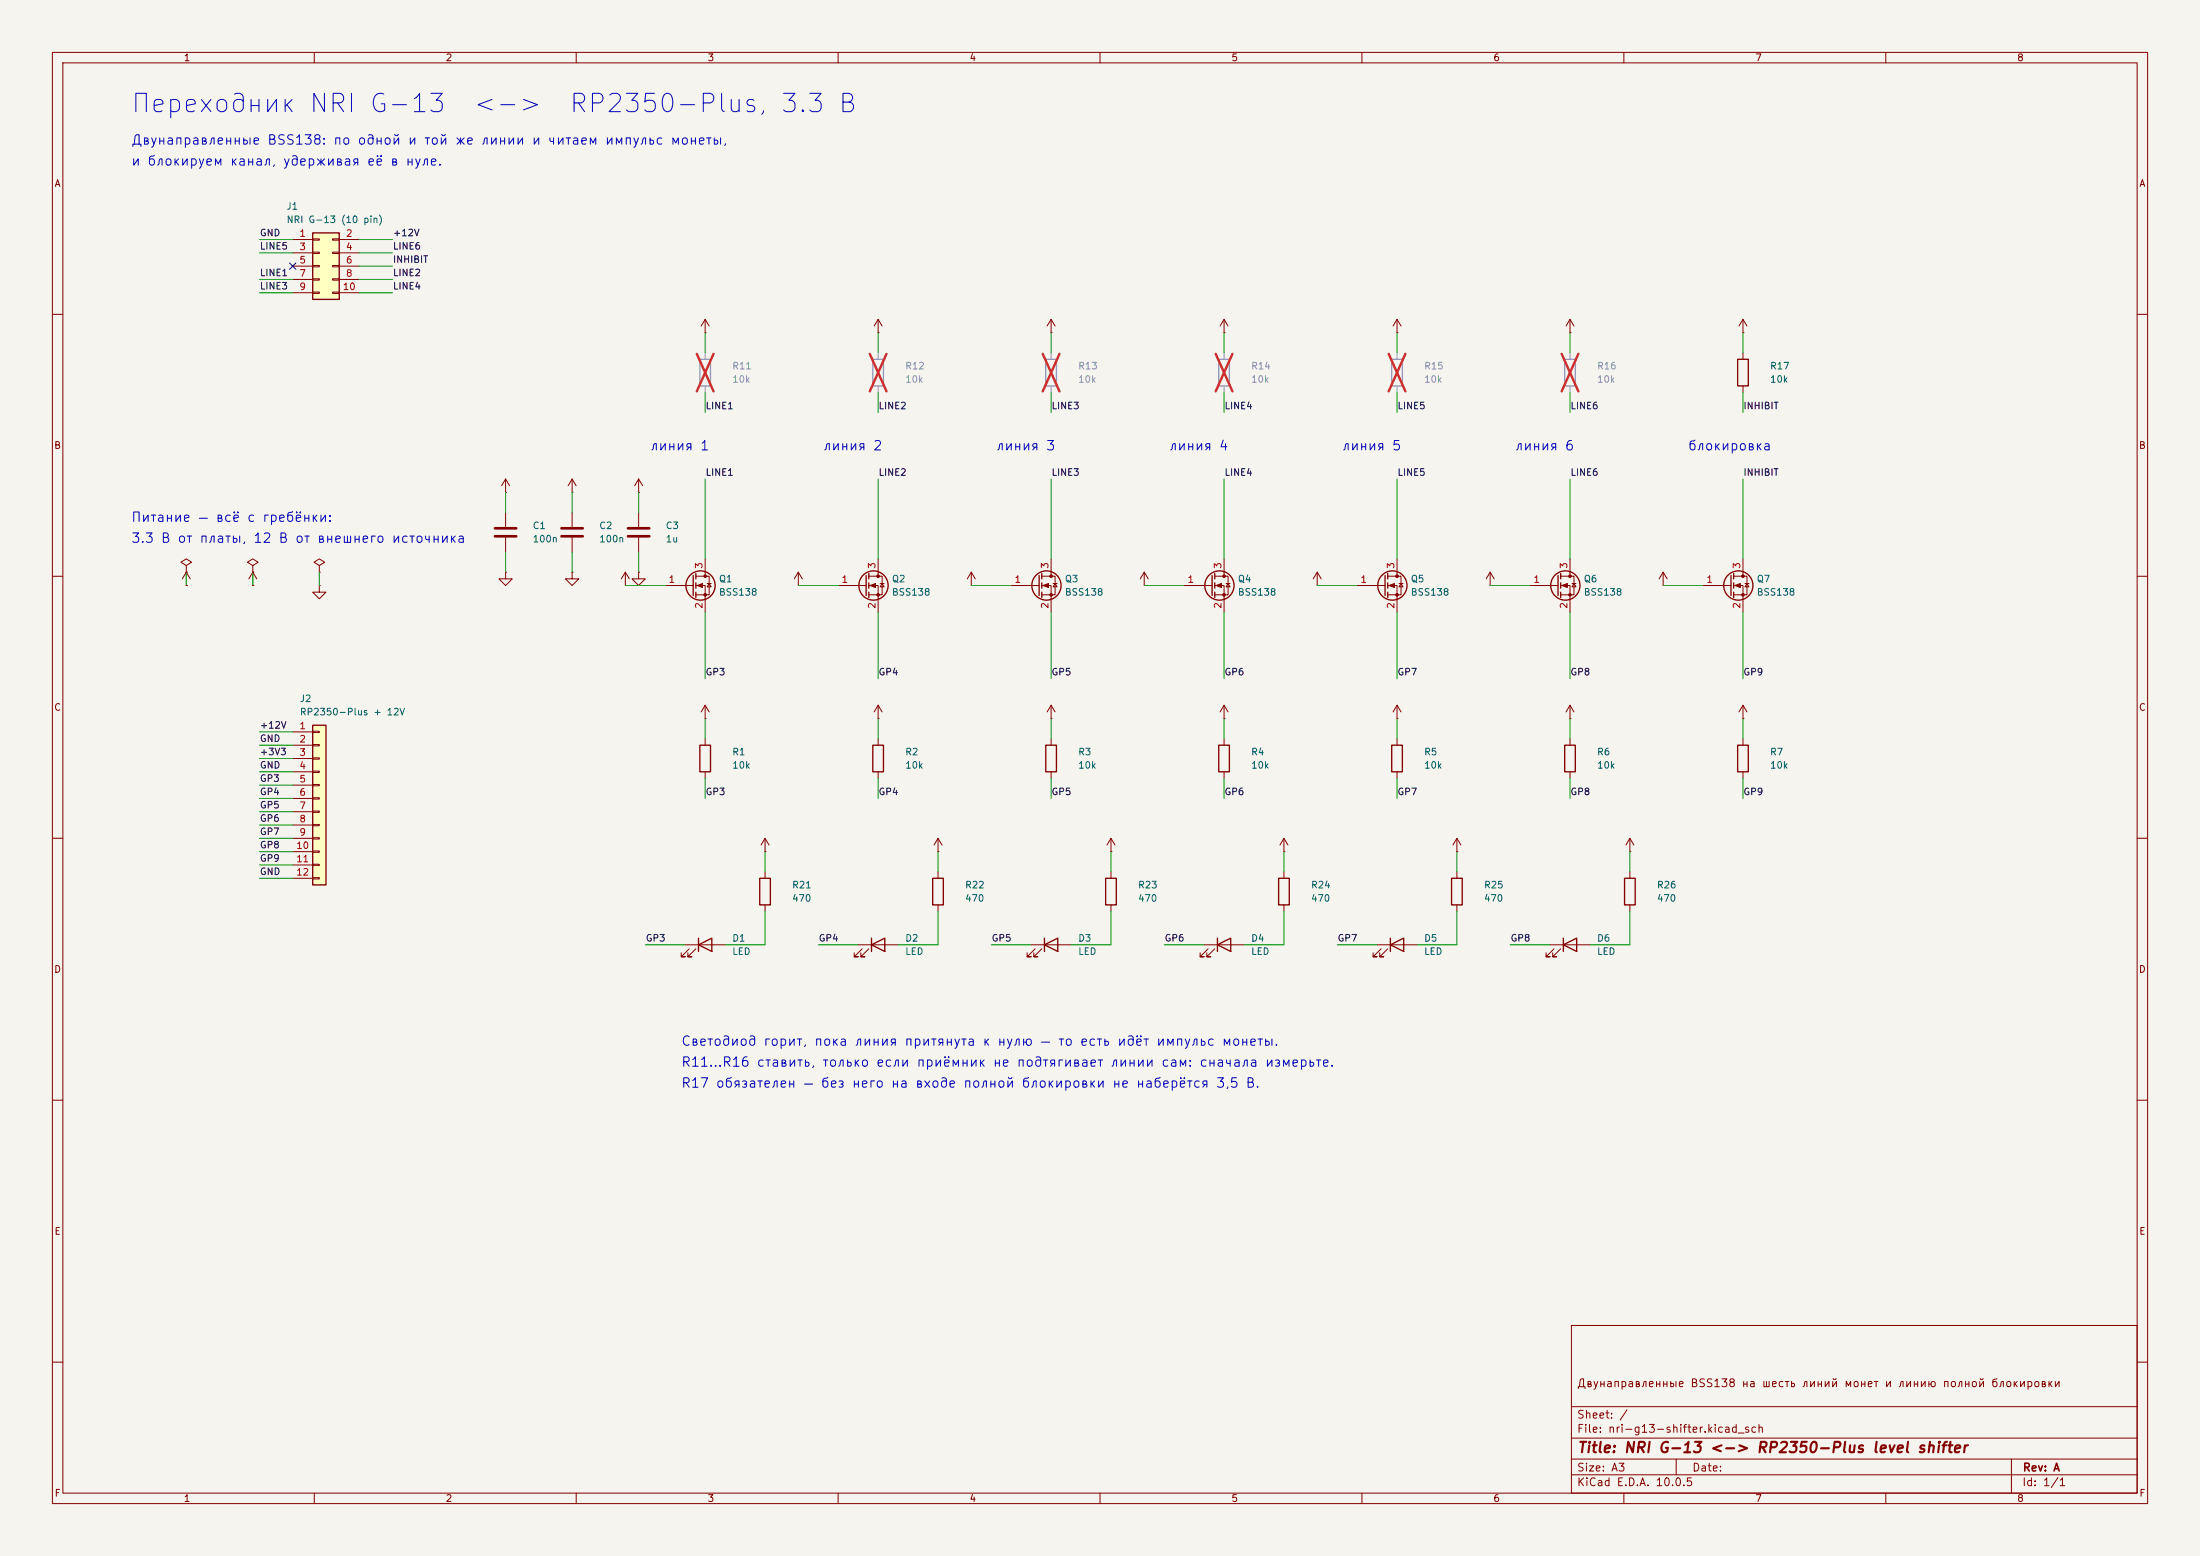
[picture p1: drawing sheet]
<svg xmlns="http://www.w3.org/2000/svg" width="420mm" height="297mm" viewBox="0 0 420 297" stroke-linecap="round" stroke-linejoin="round" font-family="sans-serif">
<path d="M0 0h420v297h-420z" fill="#f5f4ef" stroke="#f5f4ef" stroke-width=".19"/>
<g fill="none" stroke="#840000" stroke-width=".19">
<path d="M10 10h400v277h-400zM12 12h396v273h-396zM60 10v2M110 10v2M160 10v2M210 10v2M260 10v2M310 10v2M360 10v2M10 60h2M200.7 63.5h.1M200.7 61l-.8 1.2"/>
<path d="M200.7 61l.7 1.2M200.7 61v2.5M408 60h2M10 110h2M218.4 111.8h.1M218.4 109.2l-.7 1.3M218.4 109.2l.8 1.3M218.4 109.2v2.6M292.1 111.8h5.3M297.9 110h2.6v3.5h-2.6M297.9 111.8h1.8v5M299.7 106.7v3.3"/>
<path d="M300.1 111.4h.8M300.5 111.4l.4 .6h-.8zM408 110h2M299.7 137.2h.1M299.7 134.6l-.7 1.3M299.7 134.6l.8 1.3M299.7 134.6v2.6M10 160h2M299.7 141v1.2M299.7 147.3v1.3M408 160h2M212.1 162.6h.1"/>
<path d="M212.1 160l-.8 1.3M212.1 160l.8 1.3M212.1 160v2.6M262.9 180.3h7.6M263.7 181.1l-1.6 1.5h.8h-.8v-.7M264.9 181.1l-1.5 1.5h.8h-.8v-.7M10 210h2M408 210h2M300 253h108v32h-108zM10 260h2M300 278.5h108M300 274.5h108"/>
<path d="M300 268.5h108M320 278.5v3M384 278.5v6.5M408 260h2M60 285v2M110 285v2M160 285v2M210 285v2M260 285v2M300 281.5h108M310 285v2M360 285v2"/>
</g>
<g fill="none" stroke="#840000" stroke-width=".25">
<path d="M297.4 109.9v3.8M297.9 109.5v1M297.9 111.3v1M297.9 113v1M298.7 142.2h2v5.1h-2zM265.4 179.1v2.5M265.4 180.3l2.6-1.2v2.5z"/>
<circle cx="298.8" cy="111.8" r="2.79"/>
</g>
<g fill="#840000" stroke="#840000" stroke-width=".19">
<path d="M298.2 111.8l1-.4v.7z"/>
<circle cx="299.7" cy="110" r=".25"/>
<circle cx="299.7" cy="113.5" r=".25"/>
</g>
<path d="M59.7 44.5h5.1v12.7h-5.1z" fill="#ffffc2"/>
<g fill="none" stroke="#840000" stroke-width=".25">
<path d="M59.7 44.5h5.1v12.7h-5.1zM198.4 109.9v3.8M198.9 109.5v1M198.9 111.3v1M198.9 113v1M231.4 109.9v3.8M231.9 109.5v1M231.9 111.3v1M231.9 113v1"/>
<circle cx="199.8" cy="111.8" r="2.79"/>
<circle cx="232.8" cy="111.8" r="2.79"/>
</g>
<g fill="none" stroke="#840000" stroke-width=".19">
<path d="M55.9 45.7h3.8M55.9 48.3h3.8M55.9 50.8h3.8M55.9 53.3h3.8M55.9 55.9h3.8M59.7 45.6h1.3v.2h-1.3zM59.7 48.1h1.3v.3h-1.3zM59.7 50.7h1.3v.2h-1.3zM59.7 53.2h1.3v.3h-1.3zM59.7 55.8h1.3v.2h-1.3zM63.5 45.6h1.3v.2h-1.3zM63.5 48.1h1.3v.3h-1.3z"/>
<path d="M63.5 50.7h1.3v.2h-1.3zM63.5 53.2h1.3v.3h-1.3zM63.5 55.8h1.3v.2h-1.3zM64.8 45.7h3.8M64.8 48.3h3.8M64.8 50.8h3.8M64.8 53.3h3.8M64.8 55.9h3.8M134.6 63.5h.1M134.6 61l-.7 1.2M134.6 61l.8 1.2M134.6 61v2.5"/>
<path d="M167.6 63.5h.1M167.6 61l-.7 1.2M167.6 61l.8 1.2M167.6 61v2.5M266.7 63.5h.1M266.7 61l-.8 1.2M266.7 61l.8 1.2M266.7 61v2.5M185.4 111.8h.1M185.4 109.2l-.7 1.3M185.4 109.2l.8 1.3M185.4 109.2v2.6"/>
<path d="M193 111.8h5.4M198.9 110h2.5v3.5h-2.5M198.9 111.8h1.8v5M200.7 106.7v3.3M201 111.4h.8M201.4 111.4l.4 .6h-.8zM226.1 111.8h5.3M231.9 110h2.5v3.5h-2.5M231.9 111.8h1.8v5M233.7 106.7v3.3M234.1 111.4h.7M234.4 111.4l.4 .6h-.7z"/>
</g>
<g fill="#840000" stroke="#840000" stroke-width=".19">
<path d="M232.2 111.8l1-.4v.7z"/>
<path d="M199.1 111.8l1.1-.4v.7z"/>
<circle cx="233.7" cy="110" r=".25"/>
<circle cx="233.7" cy="113.5" r=".25"/>
<circle cx="200.7" cy="110" r=".25"/>
<circle cx="200.7" cy="113.5" r=".25"/>
</g>
<path d="M265.7 68.6h2v5.1h-2z" fill="none" stroke="#9c9b98" stroke-width=".25"/>
<path d="M266.7 67.3v1.3M266.7 73.7v1.2" fill="none" stroke="#9c9b98" stroke-width=".19"/>
<path d="M265.1 67.5l3.2 7.2M268.3 67.5l-3.2 7.2" fill="none" stroke="#e12e31" stroke-width=".46"/>
<path d="M59.7 138.4h2.5v30.5h-2.5z" fill="#ffffc2"/>
<g fill="none" stroke="#840000" stroke-width=".25">
<path d="M331.7 68.6h2.1v5.1h-2.1zM132.3 109.9v3.8M132.8 109.5v1M132.8 111.3v1M132.8 113v1M165.4 109.9v3.8M165.9 109.5v1M165.9 111.3v1M165.9 113v1M264.4 109.9v3.8M264.9 109.5v1M264.9 111.3v1"/>
<path d="M264.9 113v1M330.5 109.9v3.8M331 109.5v1M331 111.3v1M331 113v1M59.7 138.4h2.5v30.5h-2.5zM133.6 142.2h2v5.1h-2zM166.6 142.2h2.1v5.1h-2.1zM199.6 142.2h2.1v5.1h-2.1zM232.7 142.2h2v5.1h-2zM265.7 142.2h2v5.1h-2zM331.7 142.2h2.1v5.1h-2.1z"/>
<path d="M133.3 179.1v2.5M145 167.6h2.1v5.1h-2.1zM166.4 179.1v2.5M178.1 167.6h2v5.1h-2zM199.4 179.1v2.5M211.1 167.6h2v5.1h-2zM232.4 179.1v2.5M244.1 167.6h2v5.1h-2zM277.1 167.6h2v5.1h-2zM298.4 179.1v2.5M310.1 167.6h2.1v5.1h-2.1zM133.3 180.3l2.6-1.2v2.5z"/>
<path d="M166.4 180.3l2.5-1.2v2.5zM199.4 180.3l2.5-1.2v2.5zM232.4 180.3l2.5-1.2v2.5zM298.4 180.3l2.6-1.2v2.5z"/>
<circle cx="133.7" cy="111.8" r="2.79"/>
<circle cx="166.8" cy="111.8" r="2.79"/>
<circle cx="265.8" cy="111.8" r="2.79"/>
<circle cx="331.9" cy="111.8" r="2.79"/>
</g>
<g fill="none" stroke="#840000" stroke-width=".19">
<path d="M233.7 63.5h.1M233.7 61l-.8 1.2M233.7 61l.7 1.2M233.7 61v2.5M299.7 63.5h.1M299.7 61l-.7 1.2M299.7 61l.8 1.2M299.7 61v2.5M332.7 63.5h.1M332.7 61v2.5M332.7 67.3v1.3M332.7 73.7v1.2"/>
<path d="M332.7 61l-.7 1.2M332.7 61l.8 1.2M96.5 94h.1M96.5 91.4v2.6M96.5 97.8v2.8M96.5 91.4l-.7 1.3M96.5 91.4l.8 1.3M109.2 94h.1M109.2 91.4v2.6M109.2 97.8v2.8M109.2 91.4l-.7 1.3M109.2 91.4l.8 1.3"/>
<path d="M121.9 94h.1M121.9 91.4l-.7 1.3M121.9 91.4l.8 1.3M121.9 91.4v2.6M121.9 97.8v2.8M35.6 108l1-.7-1-.6-1.1 .6 1.1 .7v1.2M35.6 109.2h.1M35.6 111.8h.1M35.6 109.2l-.8 1.3M35.6 109.2l.7 1.3M35.6 109.2v2.6M48.3 108l1-.7-1-.6-1.1 .6 1.1 .7v1.2"/>
<path d="M48.3 109.2h.1M48.3 111.8h.1M48.3 109.2l-.8 1.3M48.3 109.2l.7 1.3M48.3 109.2v2.6M61 108l1-.7-1-.6-1.1 .6 1.1 .7v1.2M61 109.2h.1M61 111.8v1.2h1.2l-1.2 1.3-1.3-1.3h1.3M61 111.8h.1M96.5 109.2v1.3h1.3l-1.3 1.3-1.3-1.3h1.3M96.5 109.2h.1M96.5 102.6v2.8"/>
<path d="M109.2 109.2v1.3h1.3l-1.3 1.3-1.3-1.3h1.3M109.2 109.2h.1M109.2 102.6v2.8M119.4 111.8h.1M119.4 109.2l-.8 1.3M119.4 109.2l.7 1.3M119.4 109.2v2.6M121.9 109.2v1.3h1.3l-1.3 1.3-1.3-1.3h1.3M121.9 109.2h.1M121.9 102.6v2.8M127 111.8h5.3M132.8 110h2.6v3.5h-2.6"/>
<path d="M132.8 111.8h1.8v5M134.6 106.7v3.3M135 111.4h.8M135.4 111.4l.4 .6h-.8zM152.4 111.8h.1M152.4 109.2l-.8 1.3M152.4 109.2l.8 1.3M152.4 109.2v2.6M160 111.8h5.4M165.9 110h2.5v3.5h-2.5M165.9 111.8h1.7v5M167.6 106.7v3.3"/>
<path d="M168 111.4h.8M168.4 111.4l.4 .6h-.8zM251.5 111.8h.1M251.5 109.2l-.8 1.3M251.5 109.2l.7 1.3M251.5 109.2v2.6M259.1 111.8h5.3M264.9 110h2.6v3.5h-2.6M264.9 111.8h1.8v5M266.7 106.7v3.3M267.1 111.4h.7M267.5 111.4l.3 .6h-.7z"/>
<path d="M284.5 111.8h.1M284.5 109.2l-.8 1.3M284.5 109.2l.7 1.3M284.5 109.2v2.6M317.5 111.8h.1M317.5 109.2l-.8 1.3M317.5 109.2l.8 1.3M317.5 109.2v2.6M325.1 111.8h5.4M331 110h2.5v3.5h-2.5M331 111.8h1.7v5M332.7 106.7v3.3"/>
<path d="M333.1 111.4h.8M333.5 111.4l.4 .6h-.8zM55.9 139.7h3.8M59.7 139.6h1.3v.2h-1.3zM134.6 137.2h.1M134.6 134.6l-.7 1.3M134.6 134.6l.8 1.3M134.6 134.6v2.6M167.6 137.2h.1M167.6 134.6l-.7 1.3M167.6 134.6l.8 1.3M167.6 134.6v2.6"/>
<path d="M200.7 137.2h.1M200.7 134.6v2.6M200.7 134.6l-.8 1.3M200.7 134.6l.7 1.3M233.7 137.2h.1M233.7 134.6v2.6M233.7 134.6l-.8 1.3M233.7 134.6l.7 1.3M266.7 137.2h.1M266.7 134.6l-.8 1.3M266.7 134.6l.8 1.3M266.7 134.6v2.6"/>
<path d="M332.7 137.2h.1M332.7 134.6v2.6M332.7 134.6l-.7 1.3M332.7 134.6l.8 1.3M55.9 142.2h3.8M55.9 144.8h3.8M55.9 147.3h3.8M55.9 149.9h3.8M55.9 152.4h3.8M55.9 154.9h3.8M55.9 157.5h3.8M59.7 142.1h1.3v.3h-1.3z"/>
<path d="M59.7 144.7h1.3v.2h-1.3zM59.7 147.2h1.3v.2h-1.3zM59.7 149.7h1.3v.3h-1.3zM59.7 152.3h1.3v.2h-1.3zM59.7 154.8h1.3v.3h-1.3zM59.7 157.4h1.3v.2h-1.3zM59.7 159.9h1.3v.2h-1.3zM134.6 141v1.2M134.6 147.3v1.3M167.6 141v1.2M167.6 147.3v1.3M200.7 141v1.2"/>
<path d="M200.7 147.3v1.3M233.7 141v1.2M233.7 147.3v1.3M266.7 141v1.2M266.7 147.3v1.3M332.7 141v1.2M332.7 147.3v1.3M55.9 160h3.8M55.9 162.6h3.8M55.9 165.1h3.8M55.9 167.6h3.8M59.7 162.4h1.3v.3h-1.3z"/>
<path d="M59.7 165h1.3v.2h-1.3zM59.7 167.5h1.3v.3h-1.3zM146 162.6h.1M146 160v2.6M146 166.4v1.2M146 172.7v1.3M146 160l-.7 1.3M146 160l.8 1.3M179.1 162.6h.1M179.1 160l-.8 1.3M179.1 160l.7 1.3M179.1 160v2.6"/>
<path d="M179.1 166.4v1.2M179.1 172.7v1.3M212.1 166.4v1.2M212.1 172.7v1.3M245.1 162.6h.1M245.1 160l-.8 1.3M245.1 160l.8 1.3M245.1 160v2.6M245.1 166.4v1.2M245.1 172.7v1.3M278.1 162.6h.1M278.1 160v2.6"/>
<path d="M278.1 166.4v1.2M278.1 172.7v1.3M278.1 160l-.7 1.3M278.1 160l.8 1.3M311.1 162.6h.1M311.1 160l-.7 1.3M311.1 160l.8 1.3M311.1 160v2.6M311.1 166.4v1.2M311.1 172.7v1.3M130.8 180.3h7.6M131.6 181.1l-1.6 1.5h.8h-.8v-.7"/>
<path d="M132.8 181.1l-1.5 1.5h.8h-.8v-.7M163.8 180.3h7.6M164.6 181.1l-1.5 1.5h.7h-.7v-.7M165.9 181.1l-1.6 1.5h.8h-.8v-.7M196.8 180.3h7.7M197.6 181.1l-1.5 1.5h.7h-.7v-.7M198.9 181.1l-1.5 1.5h.7h-.7v-.7M229.9 180.3h7.6M230.6 181.1l-1.5 1.5h.8h-.8v-.7M231.9 181.1l-1.5 1.5h.7h-.7v-.7M295.9 180.3h7.6M296.7 181.1l-1.6 1.5h.8h-.8v-.7"/>
<path d="M297.9 181.1l-1.5 1.5h.8h-.8v-.7"/>
</g>
<path d="M133.6 68.6h2v5.1h-2zM166.6 68.6h2.1v5.1h-2.1zM199.6 68.6h2.1v5.1h-2.1zM232.7 68.6h2v5.1h-2zM298.7 68.6h2v5.1h-2z" fill="none" stroke="#9c9b98" stroke-width=".25"/>
<path d="M134.6 67.3v1.3M134.6 73.7v1.2M167.6 67.3v1.3M167.6 73.7v1.2M200.7 67.3v1.3M200.7 73.7v1.2M233.7 67.3v1.3M233.7 73.7v1.2M299.7 67.3v1.3M299.7 73.7v1.2" fill="none" stroke="#9c9b98" stroke-width=".19"/>
<path d="M133 67.5l3.2 7.2M136.2 67.5l-3.2 7.2M166 67.5l3.2 7.2M169.2 67.5l-3.2 7.2M199.1 67.5l3.2 7.2M202.3 67.5l-3.2 7.2M232.1 67.5l3.2 7.2M235.3 67.5l-3.2 7.2M298.1 67.5l3.2 7.2M301.3 67.5l-3.2 7.2" fill="none" stroke="#e12e31" stroke-width=".46"/>
<g fill="#840000" stroke="#840000" stroke-width=".19">
<path d="M265.2 111.8l1-.4v.7z"/>
<path d="M331.2 111.8l1-.4v.7z"/>
<path d="M166.1 111.8l1-.4v.7z"/>
<path d="M133.1 111.8l1-.4v.7z"/>
<circle cx="266.7" cy="110" r=".25"/>
<circle cx="266.7" cy="113.5" r=".25"/>
<circle cx="332.7" cy="110" r=".25"/>
<circle cx="332.7" cy="113.5" r=".25"/>
<circle cx="167.6" cy="110" r=".25"/>
<circle cx="167.6" cy="113.5" r=".25"/>
<circle cx="134.6" cy="110" r=".25"/>
<circle cx="134.6" cy="113.5" r=".25"/>
</g>
<path d="M94.5 100.8h4.1M94.5 102.4h4.1M107.2 100.8h4.1M107.2 102.4h4.1M119.9 100.8h4.1M119.9 102.4h4.1" fill="none" stroke="#840000" stroke-width=".51"/>
<g fill="none" stroke="#009600" stroke-width=".19">
<path d="M49.5 53.3h6.4M49.5 45.7h6.4M49.5 48.3h6.4M49.5 55.9h6.4M68.6 53.3h6.3M68.6 45.7h6.3M68.6 48.3h6.3M68.6 55.9h6.3M68.6 50.8h6.3M134.6 63.5v3.8M134.6 74.9v3.8M167.6 63.5v3.8"/>
<path d="M167.6 74.9v3.8M200.7 63.5v3.8M200.7 74.9v3.8M233.7 63.5v3.8M233.7 74.9v3.8M266.7 63.5v3.8M266.7 74.9v3.8M299.7 63.5v3.8M299.7 74.9v3.8M332.7 63.5v3.8M332.7 74.9v3.8M96.5 94v3.8"/>
<path d="M109.2 94v3.8M121.9 94v3.8M134.6 91.4v15.3M167.6 91.4v15.3M200.7 91.4v15.3M233.7 91.4v15.3M266.7 91.4v15.3M299.7 91.4v15.3M332.7 91.4v15.3M35.6 109.2v2.6M48.3 109.2v2.6M61 109.2v2.6"/>
<path d="M96.5 105.4v3.8M109.2 105.4v3.8M119.4 111.8h7.6M121.9 105.4v3.8M134.6 116.8v12.7M152.4 111.8h7.6M167.6 116.8v12.7M185.4 111.8h7.6M200.7 116.8v12.7M218.4 111.8h7.7M233.7 116.8v12.7M251.5 111.8h7.6"/>
<path d="M266.7 116.8v12.7M284.5 111.8h7.6M299.7 116.8v12.7M317.5 111.8h7.6M332.7 116.8v12.7M49.5 139.7h6.4M134.6 137.2v3.8M167.6 137.2v3.8M200.7 137.2v3.8M233.7 137.2v3.8M266.7 137.2v3.8M299.7 137.2v3.8"/>
<path d="M332.7 137.2v3.8M49.5 154.9h6.4M49.5 152.4h6.4M49.5 149.9h6.4M49.5 147.3h6.4M49.5 144.8h6.4M49.5 142.2h6.4M49.5 157.5h6.4M134.6 148.6v3.8M167.6 148.6v3.8M200.7 148.6v3.8M233.7 148.6v3.8"/>
<path d="M266.7 148.6v3.8M299.7 148.6v3.8M332.7 148.6v3.8M49.5 167.6h6.4M49.5 165.1h6.4M49.5 162.6h6.4M49.5 160h6.4M146 174v6.3h-7.6M146 162.6v3.8M179.1 174v6.3h-7.7M179.1 162.6v3.8M212.1 174v6.3h-7.6"/>
<path d="M212.1 162.6v3.8M245.1 174v6.3h-7.6M245.1 162.6v3.8M278.1 174v6.3h-7.6M278.1 162.6v3.8M311.1 174v6.3h-7.6M311.1 162.6v3.8M123.2 180.3h7.6M156.2 180.3h7.6M189.2 180.3h7.6M222.2 180.3h7.7M255.3 180.3h7.6"/>
<path d="M288.3 180.3h7.6"/>
</g>
<path d="M55.3 50.2l1.2 1.2M56.5 50.2l-1.2 1.2" fill="none" stroke="#000084" stroke-width=".19"/>
<g font-size="3.5" fill="#0000c2">
<text x="24.8" y="22.4">Переходник NRI G-13</text>
<text x="90.1" y="22.4">&lt;-&gt;</text>
<text x="108.4" y="22.4">RP2350-Plus, 3.3 В</text>
</g>
<text font-size="2" fill="#840000" x="301" y="277.8">Title: NRI G-13 &lt;-&gt; RP2350-Plus level shifter</text>
<g font-size="1.8" fill="#0000c2">
<text x="24.9" y="28.1">Двунаправленные BSS138: по одной и той же линии и читаем импульс монеты,</text>
<text x="24.9" y="32.1">и блокируем канал, удерживая её в нуле.</text>
<text x="124" y="86.4">линия 1</text>
<text x="157" y="86.4">линия 2</text>
<text x="190" y="86.4">линия 3</text>
<text x="223.1" y="86.4">линия 4</text>
<text x="256.1" y="86.4">линия 5</text>
<text x="289.1" y="86.4">линия 6</text>
<text x="322.1" y="86.4">блокировка</text>
<text x="24.9" y="100.1">Питание — всё с гребёнки:</text>
<text x="24.9" y="104.1">3.3 В от платы, 12 В от внешнего источника</text>
<text x="129.9" y="200.1">Светодиод горит, пока линия притянута к нулю — то есть идёт импульс монеты.</text>
<text x="129.9" y="208.1">R17 обязателен — без него на входе полной блокировки не наберётся 3,5 В.</text>
<text x="129.9" y="204.1">R11…R16 ставить, только если приёмник не подтягивает линии сам: сначала измерьте.</text>
</g>
<g font-size="1.5" fill="#840000">
<text x="300.9" y="265.1">Двунаправленные BSS138 на шесть линий монет и линию полной блокировки</text>
<text x="300.9" y="273.8">File: nri-g13-shifter.kicad_sch</text>
<text x="300.9" y="271.1">Sheet: /</text>
<text x="300.9" y="281.2">Size: A3</text>
<text x="322.9" y="281.2">Date:</text>
<text x="386" y="281.2">Rev: A</text>
<text x="300.9" y="284">KiCad E.D.A. 10.0.5</text>
<text x="385.9" y="284">Id: 1/1</text>
</g>
<g font-size="1.3" fill="#840000">
<text x="35" y="12">1</text>
<text x="85" y="12">2</text>
<text x="135" y="12">3</text>
<text x="185" y="12">4</text>
<text x="235" y="12">5</text>
<text x="285" y="12">6</text>
<text x="335" y="12">7</text>
<text x="385" y="12">8</text>
<text x="10.3" y="36">A</text>
<text x="408.3" y="36">A</text>
<text x="10.2" y="86">B</text>
<text x="408.2" y="86">B</text>
<text x="10.2" y="136">C</text>
<text x="408.2" y="136">C</text>
<text x="10.2" y="186">D</text>
<text x="408.2" y="186">D</text>
<text x="10.3" y="236">E</text>
<text x="408.3" y="236">E</text>
<text x="10.3" y="286">F</text>
<text x="35" y="287">1</text>
<text x="85" y="287">2</text>
<text x="135" y="287">3</text>
<text x="185" y="287">4</text>
<text x="235" y="287">5</text>
<text x="285" y="287">6</text>
<text x="335" y="287">7</text>
<text x="385" y="287">8</text>
<text x="408.3" y="286">F</text>
</g>
<g font-size="1.3" fill="#006464">
<text x="54.6" y="40.3">J1</text>
<text x="54.6" y="42.9">NRI G-13 (10 pin)</text>
<text x="337.8" y="70.8">R17</text>
<text x="337.8" y="73.4">10k</text>
<text x="101.6" y="101.3">C1</text>
<text x="114.3" y="101.3">C2</text>
<text x="127" y="101.3">C3</text>
<text x="101.6" y="103.8">100n</text>
<text x="114.3" y="103.8">100n</text>
<text x="127" y="103.8">1u</text>
<text x="137.1" y="111.5">Q1</text>
<text x="137.1" y="114">BSS138</text>
<text x="170.2" y="111.5">Q2</text>
<text x="170.2" y="114">BSS138</text>
<text x="203.2" y="111.5">Q3</text>
<text x="203.2" y="114">BSS138</text>
<text x="236.2" y="111.5">Q4</text>
<text x="236.2" y="114">BSS138</text>
<text x="269.2" y="111.5">Q5</text>
<text x="269.2" y="114">BSS138</text>
<text x="302.2" y="111.5">Q6</text>
<text x="302.2" y="114">BSS138</text>
<text x="335.3" y="111.5">Q7</text>
<text x="335.3" y="114">BSS138</text>
<text x="57.1" y="134.3">J2</text>
<text x="57.1" y="136.9">RP2350-Plus + 12V</text>
<text x="139.7" y="144.5">R1</text>
<text x="139.7" y="147">10k</text>
<text x="172.7" y="144.5">R2</text>
<text x="172.7" y="147">10k</text>
<text x="205.7" y="144.5">R3</text>
<text x="205.7" y="147">10k</text>
<text x="238.7" y="144.5">R4</text>
<text x="238.7" y="147">10k</text>
<text x="271.8" y="144.5">R5</text>
<text x="271.8" y="147">10k</text>
<text x="304.8" y="144.5">R6</text>
<text x="304.8" y="147">10k</text>
<text x="337.8" y="144.5">R7</text>
<text x="337.8" y="147">10k</text>
<text x="151.1" y="169.9">R21</text>
<text x="151.1" y="172.4">470</text>
<text x="184.1" y="169.9">R22</text>
<text x="184.1" y="172.4">470</text>
<text x="217.2" y="169.9">R23</text>
<text x="217.2" y="172.4">470</text>
<text x="250.2" y="169.9">R24</text>
<text x="250.2" y="172.4">470</text>
<text x="283.2" y="169.9">R25</text>
<text x="283.2" y="172.4">470</text>
<text x="316.2" y="169.9">R26</text>
<text x="316.2" y="172.4">470</text>
<text x="139.7" y="180">D1</text>
<text x="139.7" y="182.6">LED</text>
<text x="172.7" y="180">D2</text>
<text x="172.7" y="182.6">LED</text>
<text x="205.7" y="180">D3</text>
<text x="205.7" y="182.6">LED</text>
<text x="238.7" y="180">D4</text>
<text x="238.7" y="182.6">LED</text>
<text x="271.8" y="180">D5</text>
<text x="271.8" y="182.6">LED</text>
<text x="304.8" y="180">D6</text>
<text x="304.8" y="182.6">LED</text>
</g>
<g font-size="1.3" fill="#0f0f0f">
<text x="49.5" y="47.9">LINE5</text>
<text x="49.5" y="45.4">GND</text>
<text x="74.9" y="47.9">LINE6</text>
<text x="74.9" y="45.4">+12V</text>
<text x="49.5" y="53">LINE1</text>
<text x="74.9" y="53">LINE2</text>
<text x="74.9" y="50.5">INHIBIT</text>
<text x="49.5" y="55.6">LINE3</text>
<text x="74.9" y="55.6">LINE4</text>
<text x="134.6" y="78.4">LINE1</text>
<text x="167.6" y="78.4">LINE2</text>
<text x="200.6" y="78.4">LINE3</text>
<text x="233.7" y="78.4">LINE4</text>
<text x="266.7" y="78.4">LINE5</text>
<text x="299.7" y="78.4">LINE6</text>
<text x="332.7" y="78.4">INHIBIT</text>
<text x="134.6" y="91.1">LINE1</text>
<text x="167.6" y="91.1">LINE2</text>
<text x="200.6" y="91.1">LINE3</text>
<text x="233.7" y="91.1">LINE4</text>
<text x="266.7" y="91.1">LINE5</text>
<text x="299.7" y="91.1">LINE6</text>
<text x="332.7" y="91.1">INHIBIT</text>
<text x="134.6" y="129.2">GP3</text>
<text x="167.6" y="129.2">GP4</text>
<text x="200.6" y="129.2">GP5</text>
<text x="233.7" y="129.2">GP6</text>
<text x="266.7" y="129.2">GP7</text>
<text x="299.7" y="129.2">GP8</text>
<text x="332.7" y="129.2">GP9</text>
<text x="49.5" y="141.9">GND</text>
<text x="49.5" y="139.4">+12V</text>
<text x="49.5" y="149.5">GP3</text>
<text x="49.5" y="147">GND</text>
<text x="49.5" y="144.5">+3V3</text>
<text x="49.5" y="152.1">GP4</text>
<text x="49.5" y="154.6">GP5</text>
<text x="134.6" y="152.1">GP3</text>
<text x="167.6" y="152.1">GP4</text>
<text x="200.6" y="152.1">GP5</text>
<text x="233.7" y="152.1">GP6</text>
<text x="266.7" y="152.1">GP7</text>
<text x="299.7" y="152.1">GP8</text>
<text x="332.7" y="152.1">GP9</text>
<text x="49.5" y="159.7">GP7</text>
<text x="49.5" y="157.2">GP6</text>
<text x="49.5" y="167.3">GND</text>
<text x="49.5" y="164.8">GP9</text>
<text x="49.5" y="162.2">GP8</text>
<text x="123.2" y="180">GP3</text>
<text x="156.2" y="180">GP4</text>
<text x="189.2" y="180">GP5</text>
<text x="222.2" y="180">GP6</text>
<text x="255.2" y="180">GP7</text>
<text x="288.3" y="180">GP8</text>
</g>
<g font-size="1.3" fill="#a90000">
<text x="57.1" y="45.5">1</text>
<text x="65.9" y="45.5">2</text>
<text x="57.1" y="48">3</text>
<text x="57.1" y="50.6">5</text>
<text x="57.1" y="53.1">7</text>
<text x="65.9" y="48">4</text>
<text x="65.9" y="50.6">6</text>
<text x="65.9" y="53.1">8</text>
<text x="57.1" y="55.7">9</text>
<text x="65.3" y="55.7">10</text>
<text x="127.5" y="111.5">1</text>
<text x="134.4" y="108.7" transform="rotate(-90 134.4 108.7)">3</text>
<text x="160.6" y="111.5">1</text>
<text x="167.4" y="108.7" transform="rotate(-90 167.4 108.7)">3</text>
<text x="193.6" y="111.5">1</text>
<text x="200.4" y="108.7" transform="rotate(-90 200.4 108.7)">3</text>
<text x="226.6" y="111.5">1</text>
<text x="233.5" y="108.7" transform="rotate(-90 233.5 108.7)">3</text>
<text x="259.6" y="111.5">1</text>
<text x="266.5" y="108.7" transform="rotate(-90 266.5 108.7)">3</text>
<text x="292.6" y="111.5">1</text>
<text x="299.5" y="108.7" transform="rotate(-90 299.5 108.7)">3</text>
<text x="325.7" y="111.5">1</text>
<text x="332.5" y="108.7" transform="rotate(-90 332.5 108.7)">3</text>
<text x="134.4" y="116.3" transform="rotate(-90 134.4 116.3)">2</text>
<text x="167.4" y="116.3" transform="rotate(-90 167.4 116.3)">2</text>
<text x="200.4" y="116.3" transform="rotate(-90 200.4 116.3)">2</text>
<text x="233.5" y="116.3" transform="rotate(-90 233.5 116.3)">2</text>
<text x="266.5" y="116.3" transform="rotate(-90 266.5 116.3)">2</text>
<text x="299.5" y="116.3" transform="rotate(-90 299.5 116.3)">2</text>
<text x="332.5" y="116.3" transform="rotate(-90 332.5 116.3)">2</text>
<text x="57.1" y="139.5">1</text>
<text x="57.1" y="142">2</text>
<text x="57.1" y="144.6">3</text>
<text x="57.1" y="147.1">4</text>
<text x="57.1" y="149.6">5</text>
<text x="57.1" y="152.2">6</text>
<text x="57.1" y="154.7">7</text>
<text x="57.1" y="157.3">8</text>
<text x="57.1" y="159.8">9</text>
<text x="56.4" y="162.3">10</text>
<text x="56.4" y="164.9">11</text>
<text x="56.4" y="167.4">12</text>
</g>
<g font-size="1.3" fill="#939391">
<text x="139.7" y="70.8">R11</text>
<text x="172.7" y="70.8">R12</text>
<text x="205.7" y="70.8">R13</text>
<text x="238.7" y="70.8">R14</text>
<text x="271.8" y="70.8">R15</text>
<text x="304.8" y="70.8">R16</text>
<text x="139.7" y="73.4">10k</text>
<text x="172.7" y="73.4">10k</text>
<text x="205.7" y="73.4">10k</text>
<text x="238.7" y="73.4">10k</text>
<text x="271.8" y="73.4">10k</text>
<text x="304.8" y="73.4">10k</text>
</g>
</svg>
